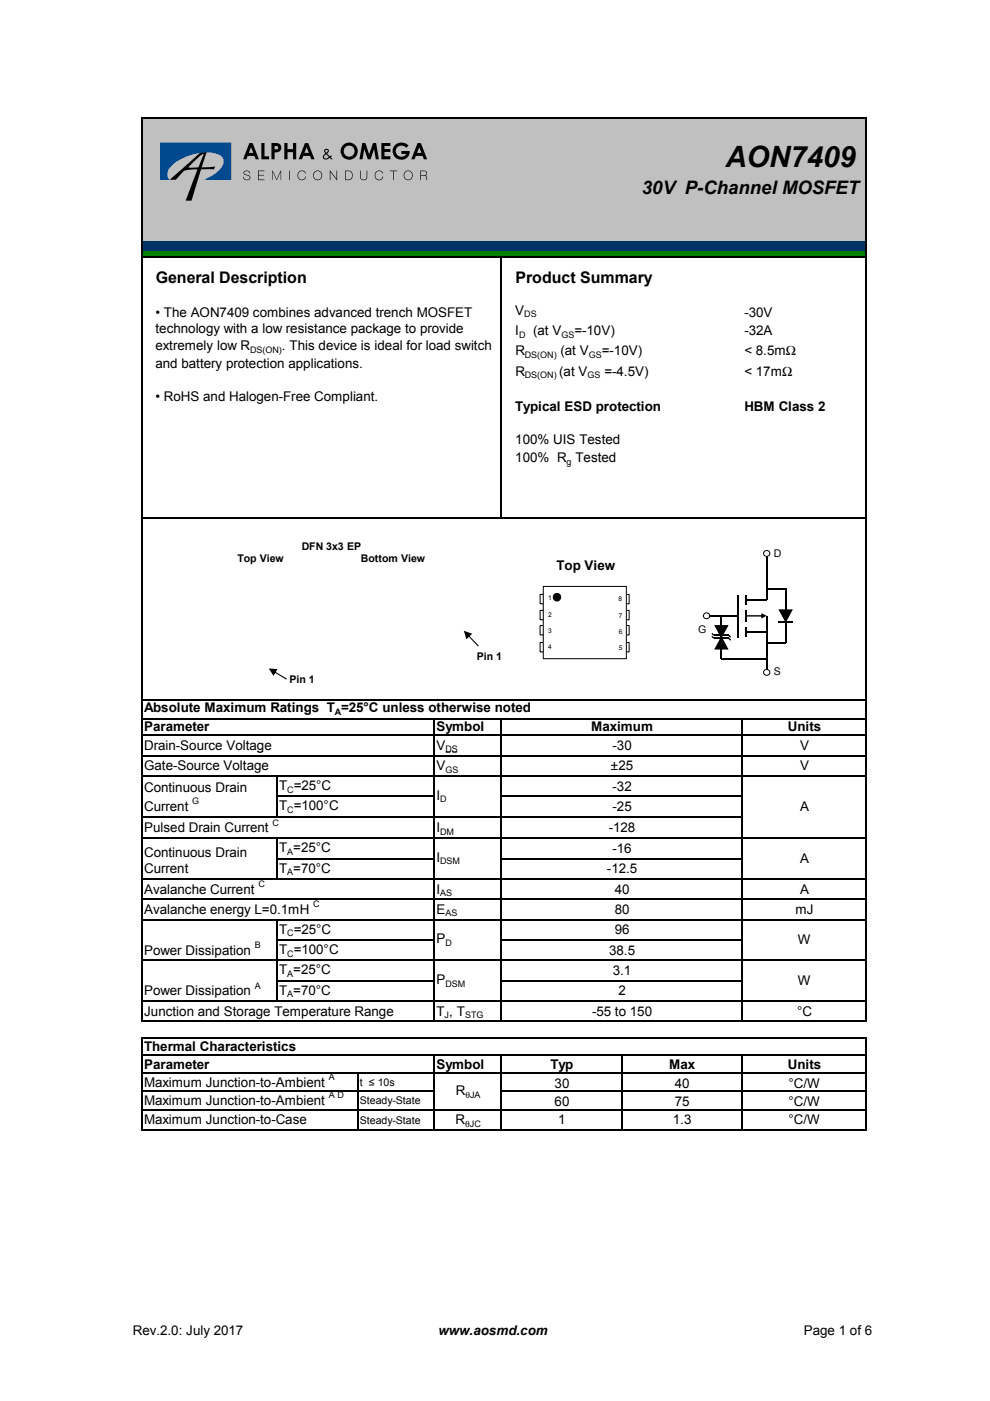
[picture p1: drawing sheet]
<svg xmlns="http://www.w3.org/2000/svg" width="210mm" height="297mm" viewBox="0 0 210 297" stroke-linecap="round" stroke-linejoin="round" font-family="sans-serif">
<path d="M30.1 25.2h153.6v25.9h-153.6z" fill="#c0c0c0"/>
<path d="M30.1 51.1h153.6v2.2h-153.6z" fill="#003365"/>
<path d="M30.1 53.3h153.6v1.3h-153.6z" fill="#008000"/>
<g fill="#fff">
<path d="M157.3 84.4h13.6v3.6h-13.6z"/>
<path d="M30.1 109.8h153.6v38.7h-153.6z"/>
</g>
<path d="M30 25v134.3M30.1 25.1h153.7M183.6 25.2v134.1M30.1 54.5h153.7M106.3 54.7v55.2M30.1 109.8h153.7M30.1 148.5h153.7M30.1 152.4h153.7M30.1 155.9h153.7M92 152.5v6.8M106.3 152.5v6.8M157.3 152.5v6.8" fill="none" stroke="#000" stroke-width=".25"/>
<path d="M132.7 126h.7v2h-.7z" fill-rule="evenodd" fill="#fff"/>
<path d="M132.7 126h.7v2h-.7z" fill="none" stroke="#000" stroke-width=".21"/>
<path d="M132.7 129.4h.7v2h-.7z" fill-rule="evenodd" fill="#fff"/>
<path d="M132.7 129.4h.7v2h-.7z" fill="none" stroke="#000" stroke-width=".21"/>
<path d="M132.7 132.6h.7v2h-.7z" fill-rule="evenodd" fill="#fff"/>
<path d="M132.7 132.6h.7v2h-.7z" fill="none" stroke="#000" stroke-width=".21"/>
<path d="M132.7 136.2h.7v2h-.7z" fill-rule="evenodd" fill="#fff"/>
<path d="M132.7 136.2h.7v2h-.7z" fill="none" stroke="#000" stroke-width=".21"/>
<path d="M115.2 124.3h17.6v15.4h-17.6z" fill-rule="evenodd" fill="#fff"/>
<path d="M115.2 124.3h17.6v15.4h-17.6z" fill="none" stroke="#000" stroke-width=".21"/>
<path d="M114.5 126h.7v2h-.7z" fill-rule="evenodd" fill="#fff"/>
<path d="M114.5 126h.7v2h-.7z" fill="none" stroke="#000" stroke-width=".21"/>
<path d="M114.5 129.4h.7v2h-.7z" fill-rule="evenodd" fill="#fff"/>
<path d="M114.5 129.4h.7v2h-.7z" fill="none" stroke="#000" stroke-width=".21"/>
<path d="M114.5 132.6h.7v2h-.7z" fill-rule="evenodd" fill="#fff"/>
<path d="M114.5 132.6h.7v2h-.7z" fill="none" stroke="#000" stroke-width=".21"/>
<path d="M114.5 136.2h.7v2h-.7z" fill-rule="evenodd" fill="#fff"/>
<g fill="none" stroke="#000" stroke-width=".21">
<path d="M114.5 136.2h.7v2h-.7z"/>
<circle cx="118.1" cy="126.6" r=".79"/>
</g>
<g fill="#000">
<path d="M165.2 129.3h2.7l-1.3 2.5z"/>
<circle cx="118.1" cy="126.6" r=".79"/>
</g>
<g fill="#000">
<path d="M158.1 130.4h3.6v.3h-3.6zM161.4 130l1.2 .6-1.2 .5z"/>
<path d="M165.1 129.2h3l-1.5 2.8zM165.3 129.3l1.4 2.4h-.2l1.3-2.4 .1 .1h-2.7z"/>
<path d="M58.3 142.4l2.5 1.5-.1 .2-2.6-1.6zM57 141.7l1.8 .2-.8 1.4z"/>
</g>
<path d="M162.6 117.7v9.6h-4.5M162.6 130.6v11.6M166.6 131.8v4.6h-4M166.6 124.8v4.5" fill="none" stroke="#000" stroke-width=".25"/>
<path d="M158.1 126.2v2.1M158.1 129.3v2.5M158.1 133.1v2" fill="none" stroke="#000" stroke-width=".42"/>
<path d="M150.5 130.6h6M156.5 126.2v9.1M158.1 134.1h4.5M162.6 124.8h4M165 131.8h3.1" fill="none" stroke="#000" stroke-width=".3"/>
<circle cx="162.5" cy="117.4" r=".66" fill="#fff"/>
<path d="M161.8 117.4a.75 .75 0 0 1 1.5 0 .75 .75 0 0 1-1.5 0zM162 117.4a.55 .55 0 0 0 1.1 0 .55 .55 0 0 0-1.1 0z" fill="#000"/>
<circle cx="149.8" cy="130.6" r=".65" fill="#fff"/>
<path d="M149 130.6a.77 .77 0 0 1 1.5 0 .77 .77 0 0 1-1.5 0zM149.3 130.6a.55 .55 0 0 0 1.1 0 .55 .55 0 0 0-1.1 0z" fill="#000"/>
<circle cx="162.5" cy="142.6" r=".66" fill="#fff"/>
<g fill="#000">
<path d="M151 134.8l.5 .4-.2 .2-.5-.4zM151 134.2l.5 .4-.2 .2-.5-.4zM154.4 135.4l.2-.2 .4 .4-.1 .2zM154.4 134.8l.2-.2 .4 .4-.1 .2z"/>
<path d="M153 134.9l1.5 2.8h-3.1zM152.8 135.2h.2l-1.3 2.4-.1-.1h2.7l-.1 .1z"/>
<path d="M151.4 132.5h3.1l-1.5 2.8zM151.7 132.6l1.3 2.4h-.2l1.4-2.4 .1 .2h-2.7z"/>
<path d="M161.8 142.5a.75 .75 0 0 1 1.5 0 .75 .75 0 0 1-1.5 0zM162 142.6a.55 .55 0 0 0 1.1 0 .55 .55 0 0 0-1.1 0z"/>
</g>
<path d="M153 135.1l1.3 2.5h-2.7zM151.6 132.6h2.7l-1.3 2.5z" fill="#000"/>
<path d="M151.4 134.7h3.1M153 139.7h9.6" fill="none" stroke="#000" stroke-width=".25"/>
<path d="M151.4 135.3h3.1M152.9 130.3v9.4" fill="none" stroke="#000" stroke-width=".3"/>
<g fill="#251a05">
<path d="M52.1 29.7h1.5l-.5 .3-.8 2a1.64 1.64 0 0 0 1.8-.5v.1a.56 .56 0 0 1-.5 .7h-2.5l.1-.2 .5-.1 .7-2-.3-.2z"/>
<path d="M54.9 29.7h1.3a.67 .67 0 0 1 .8 .1 .67 .67 0 0 1 .1 .8 .92 .92 0 0 1-1.4 .4l.1-.1a.61 .61 0 0 0 .6-.3 .61 .61 0 0 0-.1-.7l-.4 .1-.7 1.9v.2h.4l-.1 .2h-1.4l.5-.3 .3-.9 .3-1.1-.3-.2z"/>
<path d="M57.7 29.7h1.5l-.5 .2-.4 .9 1 .1 .6-.1 .3-.9-.4-.1 .1-.1h1.4l-.5 .2-.1 .2-.6 1.9 .3 .1v.2l-1.5-.1a.74 .74 0 0 0 .8-.9l.1-.2h-1.5l-.4 1 .4 .1v.1h-1.5l.5-.2 .2-.5 .6-1.7-.4-.1z"/>
<path d="M74 29.7h1l.3 1.8 1-1.3a1.22 1.22 0 0 1 1.4-.5l-.5 .4-.6 1.9 .4 .2-.1 .1h-1.4v-.2a.68 .68 0 0 0 .7-.7l.4-1.2-1.7 2.1h-.2l-.3-2.1-.6 1.7 .3 .3v.1h-1.1l.5-.3 .7-1.7 .1-.3-.3-.2z"/>
<path d="M78 29.7h2.7l-.1 .7-.2-.1a.52 .52 0 0 0-.3-.5 .52 .52 0 0 0-.5 .1h-.5l-.3 1a.81 .81 0 0 0 1.1-.5h.1l-.3 1.1h-.2l.1-.3a.67 .67 0 0 0-1-.1l-.3 .9a1.62 1.62 0 0 0 2-.5v.1a.86 .86 0 0 1-1.3 .7h-1.9l.1-.1a.46 .46 0 0 0 .6-.4l.6-1.9h-.4z"/>
<path d="M81.4 30.3a2 2 0 0 1 2.5-.4l-.2 .5a1 1 0 0 0-1-.6 1 1 0 0 0-.9 .7 .96 .96 0 0 0 .1 1.6 .67 .67 0 0 0 .7-.1 .67 .67 0 0 0 .2-.7l-.3-.1 .1-.1h1.2l-.2 .2a1.23 1.23 0 0 1-1.6 1 .99 .99 0 0 1-1.2-.5 .99 .99 0 0 1 .3-1.2z"/>
<path d="M48.5 34.1l.6-.1 .6 .1-.2 .4-.2-.4h-.5a.62 .62 0 0 0-.1 .7 .62 .62 0 0 0 .5 .4 .8 .8 0 0 1-.3 1.1 .8 .8 0 0 1-1.1-.2l.1-.4a.54 .54 0 0 0 .8 .5 .54 .54 0 0 0 .2-.8l-.2-.2a.65 .65 0 0 1-.2-1.1z"/>
<path d="M50.9 34h1.6l-.2 .5a.58 .58 0 0 0-.9-.3l-.3 .7a.7 .7 0 0 0 1-.1l-.3 .7a.44 .44 0 0 0-.3-.4 .44 .44 0 0 0-.5 .2l-.2 .8a1.17 1.17 0 0 0 1.3-.3v.2a.88 .88 0 0 1-1.1 .3l-.9-.1h.3l.2-.4 .5-1.5z"/>
<path d="M53.6 34h.7l.1 1.7 1.1-1.2a.7 .7 0 0 1 1-.5l-.4 .3-.5 1.4-.1 .4 .3 .2-1-.1 .4-.2 .6-1.6-1.6 1.8-.2-1.8-.7 1.6 .3 .3h-.8l.1-.1a3.1 3.1 0 0 0 1-1.9z"/>
<path d="M57.5 34h.9l-.4 .3-.5 1.5-.1 .4 .3 .1h-.9l.3-.3 .5-1.5 .1-.3z"/>
<path d="M59.3 34.6a1.96 1.96 0 0 1 2.1-.5l-.2 .4a.76 .76 0 0 0-.7-.5 .76 .76 0 0 0-.7 .5 .97 .97 0 0 0-.5 .9 .97 .97 0 0 0 .7 .8l.5-.1 .3-.4a.56 .56 0 0 1-.8 .6 .99 .99 0 0 1-1-.6 .99 .99 0 0 1 .3-1.1z"/>
<path d="M65.7 34h.6l.8 1.8 .5-1.6-.2-.2h.8l-.4 .3-.7 2-1-2-.6 1.8 .3 .2h-.9l.3-.2 .3-.6 .4-1.3z"/>
<path d="M72.4 34h1l-.4 .3-.4 1.6a.87 .87 0 0 0 .9 .2 .87 .87 0 0 0 .5-.7l.4-1.2-.3-.2 .8 .1a1.85 1.85 0 0 0-.8 1.5 1.01 1.01 0 0 1-.9 .7 1.01 1.01 0 0 1-1-.5l.5-1.5z"/>
<path d="M75.8 34.6a1.96 1.96 0 0 1 2.1-.5l-.3 .4a.76 .76 0 0 0-.6-.5 .76 .76 0 0 0-.8 .5 .97 .97 0 0 0-.4 .9 .97 .97 0 0 0 .7 .8l.5-.1 .3-.4a.56 .56 0 0 1-.8 .6 .99 .99 0 0 1-1-.6 .99 .99 0 0 1 .3-1.1z"/>
<path d="M78.9 33.9l2.1 .1-.2 .5-.2-.4h-.6l-.6 1.9 .2 .3-.9-.1 .4-.2 .6-1.9-.6 .1-.4 .2z"/>
<path d="M50.4 29.6h.2l.2 1.9a.4 .4 0 0 0 .4 .6l-.1 .2h-1.4l.5-.3-.1-.6h-.8l-.4 .6 .3 .1-.1 .2h-1.1l.6-.3zM50.1 30.4l-.6 .8h.6z"/>
<path d="M62.8 29.6h.3l.2 1.9a.4 .4 0 0 0 .3 .6v.2h-1.5l.5-.3v-.6h-.8l-.5 .6 .3 .1v.2h-1.1l.6-.3zM62.5 30.4l-.6 .8h.7z"/>
<path d="M66.2 30l.5-.2a.5 .5 0 0 1 .8 .3 .5 .5 0 0 1-.5 .6l-.2 .1 .4 .6a.43 .43 0 0 0 .4-.6l.9-.1-1.2 1a.5 .5 0 0 0 .9 .1 .82 .82 0 0 1-1.4 .2 1.32 1.32 0 0 1-1.8 0 1.24 1.24 0 0 1 1.1-1.1 .56 .56 0 0 1 .1-.9zM65.9 31.2a.47 .47 0 0 0 0 .8 .47 .47 0 0 0 .7-.3l-.4-.7zM66.6 30.1a.28 .28 0 0 0 .1 .5 .28 .28 0 0 0 .4-.3 .27 .27 0 0 0-.2-.4 .27 .27 0 0 0-.3 .2z"/>
<path d="M70.4 30.3a2 2 0 0 1 2.7-.2 1.86 1.86 0 0 1-2.2 2.2 1.02 1.02 0 0 1-1-.7 1.02 1.02 0 0 1 .4-1.1zM71.2 30.2a1.55 1.55 0 0 0-.4 1.9 1.5 1.5 0 0 0 1.6-2.1 .94 .94 0 0 0-1.2 .2z"/>
<path d="M85.8 29.6h.2l.2 1.9a.4 .4 0 0 0 .4 .6l-.1 .2h-1.4l.5-.3-.1-.6h-.8l-.4 .6 .3 .1-.1 .2h-1.1l.6-.3zM85.5 30.4l-.6 .8h.6z"/>
<path d="M62.3 34.5a1.21 1.21 0 0 1 2 0 1.41 1.41 0 0 1-.5 1.5 1.41 1.41 0 0 1-1.6 .1 1.2 1.2 0 0 1 .1-1.6zM62.7 34.5l-.2 .3a.83 .83 0 0 0-.3 .8 .83 .83 0 0 0 .7 .6 1.43 1.43 0 0 0 1-2l-.7-.1z"/>
<path d="M69.1 34h.4a1.16 1.16 0 0 1 1.6 1.3 2.24 2.24 0 0 1-2.5 1l-.2-.1 .3-.2 .6-1.6v-.2zM69.7 34.1l-.6 2a1.19 1.19 0 0 0 1.4-.3 1.19 1.19 0 0 0 .1-1.5z"/>
<path d="M81.7 34.5a1.21 1.21 0 0 1 2 0 1.41 1.41 0 0 1-.5 1.5 1.41 1.41 0 0 1-1.6 .1 1.2 1.2 0 0 1 .1-1.6zM82.1 34.5l-.2 .3a.83 .83 0 0 0-.2 .8 .83 .83 0 0 0 .6 .6 1.43 1.43 0 0 0 1-2l-.6-.1z"/>
<path d="M85.1 34a1.15 1.15 0 0 1 1.6 .6l-.3 .4-.4 .3a1.08 1.08 0 0 0 .5 1l-.5-.1-.5-.9-.2 .1-.2 .6 .2 .3h-.9l.4-.3 .5-1.5 .1-.3zM85.7 34.1l-.3 .9 .2 .2a.54 .54 0 0 0 .7-.4 .54 .54 0 0 0-.4-.7z"/>
<path d="M34.6 36h1.2a3.7 3.7 0 0 1 2.3-1.7l1.7-.1-2.2 5.4h1.1l1.8-5.4h2.4l.2-.5-2.5 .2 .9-2.7-1 .1zM38.1 33.8l2.2-1.9 .7-.4-1 2.4h-1.5z"/>
</g>
<path d="M47.5 33h39.5" fill="none" stroke="#251a05" stroke-width=".21"/>
<path d="M32.4 29.6h13.7v6.4h-5.1a5.4 5.4 0 0 0 3.7-3.1 1.55 1.55 0 0 0-1.4-1.4 10.1 10.1 0 0 0-8.7 2.4 1.41 1.41 0 0 0 0 2.1h-2.2z" fill="#014990"/>
<path d="M99.2 134.8l.2-.1 2.1 2.2-.2 .2zM98.3 133.7l1.8 .7-1.2 1.2z" fill="#000"/>
<g fill="none" stroke="#000" stroke-width=".25">
<path d="M30 159.3v57.4M92 159.3v57.4M106.3 159.3v57.4M157.3 159.3v57.4M183.6 159.3v57.4M30.1 160.2h153.7M30.1 164.5h153.7M30.1 173.2h127.3M30.1 177.7h153.7M58.6 164.7v8.6M58.6 177.8v8.7M58.8 168.9h33.3"/>
<path d="M106.4 168.9h51M30.1 186.4h153.7M30.1 190.7h153.7M30.1 195h153.7M58.6 195.1v17.3M58.8 182h33.3M58.8 199.3h33.3M106.4 182h51M106.4 199.3h51M30 220v19.7M30.1 203.6h153.7M30.1 212.3h153.7"/>
<path d="M30.1 216.6h153.7M58.8 207.9h33.3M106.4 207.9h51M30.1 231.4h62M30.1 220.1h153.7M30.1 223.6h153.7M30.1 227.5h153.7M30.1 235.3h153.7M30.1 239.6h153.7M75.9 227.6v12.1M92 223.7v16M106.3 223.7v16"/>
<path d="M106.4 231.4h77.4M131.8 223.7v16M157.3 223.7v16M183.6 220.2v19.5"/>
</g>
<path d="M30.5 25.4h63v24.5h-63z" fill="#c0c0c0"/>
<g fill="#000">
<path d="M55.4 30.3h.7v2.8h1v.7h-1.7zM60.3 30.3h.7v1.3h1.1v-1.3h.7v3.5h-.7v-1.5h-1.1v1.5h-.7zM76.8 30.3h.7l.8 2.4 .8-2.4h.6l.6 3.5h-.6l-.4-2.2-.7 2.2h-.6l-.8-2.2-.3 2.2h-.7zM80.9 30.3h1.9v.7h-1.3v.6h1.3v.6h-1.3v.9h1.3v.7h-1.9zM83.7 30.8a2.02 2.02 0 0 1 2.9 .1l-.4 .4a1.23 1.23 0 0 0-1.8-.3 1.23 1.23 0 0 0-.3 1.7 1.23 1.23 0 0 0 1.8 .3l.2-.4h-1v-.6h1.8a1.81 1.81 0 0 1-2.5 1.7 1.81 1.81 0 0 1-.7-2.9z"/>
<path d="M40.3 35.1l2.1-2 .8-.5-1.1 2.9h-2.1zM36 38.1h1.3l.7-.7a2.7 2.7 0 0 1 2.8-1.5h1.1l-2.5 6.6h1.2l2-6.6h2.7l.3-.6-2.9 .2 1.1-3.3a1.97 1.97 0 0 0-2 .7z"/>
<path d="M52.9 30.3h.7l1.3 3.5h-.7l-.3-.7h-1.4l-.3 .7h-.7zM53.2 31.2l-.4 1.2h.9z"/>
<path d="M58.2 31v.7a.47 .47 0 0 0 .6 0 .47 .47 0 0 0 .2-.6zM57.6 30.3h.7a1.05 1.05 0 0 1 1.3 1 1.05 1.05 0 0 1-1.4 1v1.5h-.6z"/>
<path d="M65 31.2l-.5 1.2h1zM64.7 30.3h.6l1.4 3.5h-.7l-.3-.7h-1.4l-.3 .7h-.7z"/>
<path d="M68.9 32.1a.31 .31 0 0 0 .6 0 .31 .31 0 0 0-.6 0zM68.9 32.9a.41 .41 0 0 0-.1 .7 .41 .41 0 0 0 .6-.1l.3-.2-.5-.6zM68.8 31.7a.53 .53 0 0 1 .9 .1 .53 .53 0 0 1-.4 .8l.6 .6 .3-.3 .2 .2-.3 .2 .4 .5h-.3l-.3-.3a.76 .76 0 0 1-.8 .3 .76 .76 0 0 1-.6-.7l.5-.6-.3-.4z"/>
<path d="M72.9 32a1.17 1.17 0 0 0 2.3 0 1.17 1.17 0 0 0-2.3 0zM72.2 32.1a1.85 1.85 0 0 1 3.7 0 1.85 1.85 0 0 1-3.7 0z"/>
<path d="M88.9 31.2l-.5 1.2h1zM88.5 30.3h.7l1.4 3.5h-.7l-.3-.7h-1.4l-.3 .7h-.7z"/>
</g>
<path d="M33.9 30.2h15.1v7.9h-5.8a7.6 7.6 0 0 0 4.1-3.1 1.77 1.77 0 0 0-1.6-2.5 11 11 0 0 0-9.7 3.1 1.78 1.78 0 0 0 0 2.5h-2.1z" fill="#00498f"/>
<g fill="#000">
<path d="M51.7 36.4a.76 .76 0 0 1 .8-.2 .76 .76 0 0 1 .5 .6h-.1a.55 .55 0 0 0-.6-.5 .55 .55 0 0 0-.5 .5l.5 .3a.62 .62 0 0 1 .8 .6 .62 .62 0 0 1-.9 .5 .69 .69 0 0 1-.7-.7h.2a.62 .62 0 0 0 .6 .6 .62 .62 0 0 0 .6-.6l-.6-.3a.55 .55 0 0 1-.6-.2 .55 .55 0 0 1 0-.6zM54.7 36.2h1.4v.1h-1.3v.8h1.2v.1h-1.2v.9h1.3v.1h-1.4zM57.7 36.2l1 1.8 .9-1.8v2l-.1-1.8-.8 1.8-.9-1.8-.1 1.8zM61.3 36.2h.2v2h-.2zM63.3 36.4a.85 .85 0 0 1 .9-.2 .85 .85 0 0 1 .6 .6h-.1a.81 .81 0 0 0-1.1-.4 .81 .81 0 0 0-.3 1.2 .75 .75 0 0 0 .8 .5 .75 .75 0 0 0 .6-.7h.2a.94 .94 0 0 1-1.3 .8 .94 .94 0 0 1-.5-1.4zM69.9 36.2l1.4 1.7v-1.7h.2v2l-1.4-1.8v1.8h-.2zM76.4 36.2h.1v1.3a.62 .62 0 0 0 .6 .6 .62 .62 0 0 0 .6-.6v-1.3h.2v1.3a.75 .75 0 0 1-.8 .7 .75 .75 0 0 1-.7-.7zM79.7 36.4a.85 .85 0 0 1 .9-.2 .85 .85 0 0 1 .6 .6h-.1a.81 .81 0 0 0-1.2-.4 .81 .81 0 0 0-.3 1.2 .75 .75 0 0 0 .8 .5 .75 .75 0 0 0 .7-.7h.1a.94 .94 0 0 1-1.2 .8 .94 .94 0 0 1-.5-1.4zM82.6 36.2h1.6v.1h-.7v1.9h-.1v-1.9h-.8z"/>
<path d="M66.5 37.1a.87 .87 0 0 1 1.7 0 .87 .87 0 0 1-1.7 0zM66.4 37.2a1.01 1.01 0 0 0 2 0 1.01 1.01 0 0 0-2 0z"/>
<path d="M73.3 36.3h.6a.9 .9 0 0 1 .7 .9 .9 .9 0 0 1-.7 .9h-.6zM73.2 36.2v2h.7a1.02 1.02 0 0 0 .9-1 1.02 1.02 0 0 0-.9-1z"/>
<path d="M85.7 37.1a.87 .87 0 0 1 1.7 0 .87 .87 0 0 1-1.7 0zM85.6 37.2a1.01 1.01 0 0 0 2 0 1.01 1.01 0 0 0-2 0z"/>
<path d="M89.3 36.3h.6a.44 .44 0 0 1 .5 .4 .44 .44 0 0 1-.5 .5h-.6zM89.1 36.2v2h.2v-.9h.7a.75 .75 0 0 1 .4 .8l.2 .1-.1-.7-.2-.3a.56 .56 0 0 0 .2-.7 .56 .56 0 0 0-.6-.3z"/>
</g>
<text font-size="6.2" x="153.8" y="35.3">AON7409</text>
<text font-size="3.9" x="136.1" y="41.2">30V P-Channel MOSFET</text>
<g font-size="3.4">
<text x="33" y="59.9">General Description</text>
<text x="109.3" y="59.9">Product Summary</text>
</g>
<g font-size="2.8">
<text x="33" y="67.2">• The AON7409 combines advanced trench MOSFET</text>
<text x="33" y="70.7">technology with a low resistance package to provide</text>
<text x="109.3" y="71">I</text>
<text x="109.3" y="66.7">V</text>
<text x="113" y="71">(at V</text>
<text x="121.8" y="71">=-10V)</text>
<text x="157.8" y="71">-32A</text>
<text x="157.8" y="67.1">-30V</text>
<text x="33" y="74.2">extremely low R</text>
<text x="59.8" y="74.2">. This device is ideal for load switch</text>
<text x="109.3" y="75.4">R</text>
<text x="118.8" y="75.4">(at V</text>
<text x="127.6" y="75.4">=-10V)</text>
<text x="157.8" y="75.4">&lt; 8.5mΩ</text>
<text x="33" y="78.1">and battery protection applications.</text>
<text x="109.3" y="79.7">R</text>
<text x="118.6" y="79.7">(at V</text>
<text x="128.1" y="79.7">=-4.5V)</text>
<text x="157.8" y="79.7">&lt; 17mΩ</text>
<text x="33" y="85.1">• RoHS and Halogen-Free Compliant.</text>
<text x="109.3" y="87.1">Typical ESD protection</text>
<text x="157.8" y="87.1">HBM Class 2</text>
<text x="109.3" y="94.1">100% UIS Tested</text>
<text x="109.3" y="98">100% R Tested</text>
<text x="118" y="120.9">Top View</text>
<text x="30.6" y="151">Absolute Maximum Ratings T =25°C unless otherwise noted</text>
<text x="30.6" y="155.1">Parameter</text>
<text x="92.5" y="155.1">Symbol</text>
<text x="125.3" y="155.1">Maximum</text>
<text x="167" y="155.1">Units</text>
<text x="30.6" y="159">Drain-Source Voltage</text>
<text x="92.5" y="159">V</text>
<text x="129.9" y="159">-30</text>
<text x="169.6" y="159">V</text>
<text x="30.6" y="167.9">Continuous Drain</text>
<text x="30.6" y="163.3">Gate-Source Voltage</text>
<text x="59.2" y="167.5">T =25°C</text>
<text x="92.5" y="163.3">V</text>
<text x="129.5" y="163.3">±25</text>
<text x="129.9" y="167.6">-32</text>
<text x="169.6" y="163.3">V</text>
<text x="30.6" y="172">Current</text>
<text x="59.2" y="171.8">T =100°C</text>
<text x="92.5" y="169.5">I</text>
<text x="129.9" y="172">-25</text>
<text x="169.6" y="172">A</text>
<text x="30.6" y="176.5">Pulsed Drain Current</text>
<text x="92.5" y="176.5">I</text>
<text x="129.1" y="176.5">-128</text>
<text x="30.6" y="181.6">Continuous Drain</text>
<text x="30.6" y="185.1">Current</text>
<text x="59.2" y="185">T =70°C</text>
<text x="59.2" y="180.7">T =25°C</text>
<text x="92.5" y="182.7">I</text>
<text x="128.7" y="185.1">-12.5</text>
<text x="129.9" y="180.8">-16</text>
<text x="169.6" y="182.9">A</text>
<text x="30.6" y="189.4">Avalanche Current</text>
<text x="92.5" y="189.4">I</text>
<text x="130.3" y="189.4">40</text>
<text x="169.6" y="189.4">A</text>
<text x="30.6" y="193.8">Avalanche energy L=0.1mH</text>
<text x="59.2" y="198">T =25°C</text>
<text x="92.5" y="193.8">E</text>
<text x="130.3" y="193.8">80</text>
<text x="168.7" y="193.8">mJ</text>
<text x="30.6" y="202.4">Power Dissipation</text>
<text x="59.2" y="202.3">T =100°C</text>
<text x="92.5" y="200">P</text>
<text x="129.2" y="202.4">38.5</text>
<text x="130.3" y="198.1">96</text>
<text x="169.2" y="200.2">W</text>
<text x="59.2" y="206.6">T =25°C</text>
<text x="92.5" y="208.6">P</text>
<text x="129.9" y="206.7">3.1</text>
<text x="169.2" y="208.8">W</text>
<text x="30.6" y="215.3">Junction and Storage Temperature Range</text>
<text x="30.6" y="211">Power Dissipation</text>
<text x="59.2" y="210.9">T =70°C</text>
<text x="92.5" y="215.3">T , T</text>
<text x="125.5" y="215.3">-55 to 150</text>
<text x="131.1" y="211">2</text>
<text x="169" y="215.3">°C</text>
<text x="30.6" y="222.8">Thermal Characteristics</text>
<text x="30.6" y="226.7">Parameter</text>
<text x="92.5" y="226.7">Symbol</text>
<text x="116.7" y="226.7">Typ</text>
<text x="141.9" y="226.7">Max</text>
<text x="167" y="226.7">Units</text>
<text x="30.6" y="230.4">Maximum Junction-to-Ambient</text>
<text x="96.6" y="232.2">R</text>
<text x="117.6" y="230.6">30</text>
<text x="143.1" y="230.6">40</text>
<text x="167.2" y="230.6">°C/W</text>
<text x="30.6" y="238.3">Maximum Junction-to-Case</text>
<text x="30.6" y="234.3">Maximum Junction-to-Ambient</text>
<text x="96.6" y="238.4">R</text>
<text x="117.6" y="234.5">60</text>
<text x="118.4" y="238.4">1</text>
<text x="142.7" y="238.4">1.3</text>
<text x="143.1" y="234.5">75</text>
<text x="167.2" y="238.4">°C/W</text>
<text x="167.2" y="234.5">°C/W</text>
<text x="28.2" y="283">Rev.2.0: July 2017</text>
<text x="93" y="283">www.aosmd.com</text>
<text x="170.4" y="283">Page 1 of 6</text>
</g>
<g font-size="2.2">
<text x="50.3" y="119.3">Top View</text>
<text x="64" y="116.7">DFN 3x3 EP</text>
<text x="76.5" y="119.3">Bottom View</text>
<text x="164.1" y="118.1">D</text>
<text x="148" y="134.2">G</text>
<text x="101.1" y="140">Pin 1</text>
<text x="164.1" y="143.2">S</text>
<text x="61.4" y="144.7">Pin 1</text>
<text x="76.3" y="230.3">t ≤ 10s</text>
<text x="76.3" y="234.1">Steady-State</text>
<text x="76.3" y="238.3">Steady-State</text>
</g>
<g font-size="1.9">
<text x="110.1" y="71.6">D</text>
<text x="111.2" y="67.3">DS</text>
<text x="119" y="71.6">GS</text>
<text x="53" y="74.8">DS(ON)</text>
<text x="111.3" y="75.9">DS(ON)</text>
<text x="124.8" y="75.9">GS</text>
<text x="111.3" y="80.2">DS(ON)</text>
<text x="124.6" y="80.2">GS</text>
<text x="120.1" y="98.6">g</text>
<text x="71" y="151.5">A</text>
<text x="94.4" y="159.5">DS</text>
<text x="94.4" y="163.9">GS</text>
<text x="40.8" y="170.6">G</text>
<text x="60.9" y="172.4">C</text>
<text x="60.9" y="168.1">C</text>
<text x="93.3" y="170.1">D</text>
<text x="57.8" y="175.1">C</text>
<text x="93.3" y="177">DM</text>
<text x="60.9" y="181.2">A</text>
<text x="60.9" y="185.5">A</text>
<text x="93.3" y="183.3">DSM</text>
<text x="54.8" y="188">C</text>
<text x="93.3" y="190">AS</text>
<text x="66.4" y="192.4">C</text>
<text x="94.4" y="194.3">AS</text>
<text x="54" y="201">B</text>
<text x="60.9" y="202.8">C</text>
<text x="60.9" y="198.5">C</text>
<text x="94.4" y="200.5">D</text>
<text x="54" y="209.6">A</text>
<text x="60.9" y="207.1">A</text>
<text x="94.4" y="209.2">DSM</text>
<text x="60.9" y="211.5">A</text>
<text x="94.3" y="215.9">J</text>
<text x="98.6" y="215.9">STG</text>
<text x="69.7" y="232.9">A D</text>
<text x="69.7" y="229">A</text>
<text x="98.7" y="232.7">θJA</text>
<text x="98.6" y="238.9">θJC</text>
</g>
<g font-size="1.4">
<text x="116.2" y="127.3">1</text>
<text x="116.2" y="130.9">2</text>
<text x="131.1" y="127.5">8</text>
<text x="131.2" y="131">7</text>
<text x="116.2" y="134.2">3</text>
<text x="116.2" y="137.7">4</text>
<text x="131.2" y="134.4">6</text>
<text x="131.2" y="137.9">5</text>
</g>
</svg>
